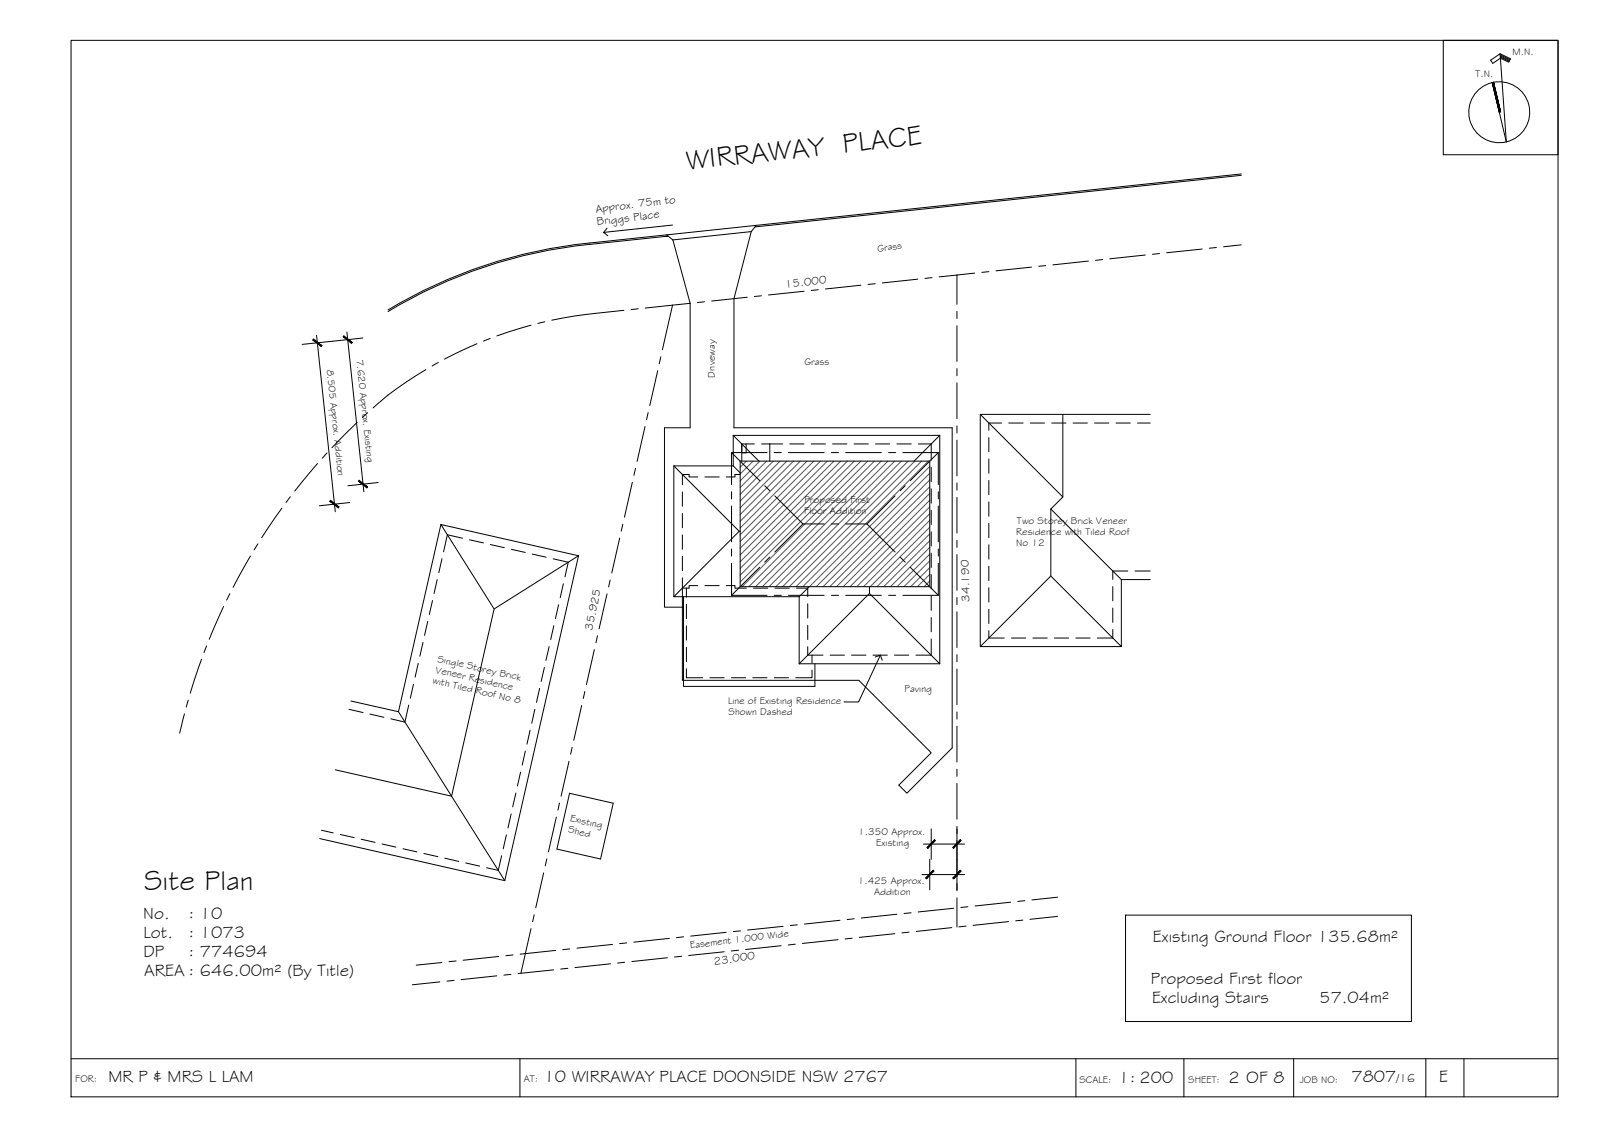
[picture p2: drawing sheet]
<svg xmlns="http://www.w3.org/2000/svg" width="420mm" height="297mm" viewBox="0 0 420 297" stroke-linecap="round" stroke-linejoin="round" font-family="sans-serif">
<!-- layer: BORDER -->
<g fill="none" stroke="#000" stroke-width=".26">
<path d="M18.6 10.6h390v277h-390zM378.5 10.6h30.1v30h-30.1zM393.4 14.1l2.7 1.3-.4 .9-2.2-1-2 1.3-.5-.8 2.4-1.7 1.7 23.1-3.7-15.6M393.5 14.4l2.5 1.2M393.5 14.7l2.4 1.2M393.5 15l2.3 1.1M391.7 21.6l1.9 7.8M18.6 277.6h390M136.4 277.6v10M282.2 277.6v10M310.5 277.6v10M339.3 277.6v10"/>
<path d="M374 277.6v10M383.9 277.6v10"/>
<circle cx="393.2" cy="29.4" r="8"/>
</g>
<!-- layer: BOUNDARY -->
<g fill="none" stroke="#000" stroke-width=".26">
<path d="M181 79.5l-11.8 1.3M184.8 79.1l-1.9 .2M196 77.9l-9.4 1M199.7 77.5l-1.9 .2M210.9 76.4l-9.3 .9M214.6 76l-1.8 .2M225.8 74.8l-9.3 1M229.5 74.4l-1.8 .2M240.7 73.2l-9.3 1M244.4 72.8l-1.8 .2M251 72.1v7.7M251 72.1l-4.7 .5"/>
<path d="M255.6 71.6l-4.6 .5M259.4 71.2l-1.9 .2M270.5 70l-9.3 1M274.3 69.6l-1.9 .2M285.5 68.4l-9.4 1M289.2 68l-1.9 .3M300.4 66.9l-9.4 1M304.1 66.5l-1.9 .2M315.3 65.3l-9.3 1M319 64.9l-1.8 .2M325.6 64.2l-4.7 .5M111.7 96.9l-2.6 1.6a80.2 80.2 0 0 0-11.3 8.4"/>
<path d="M115 95l-1.7 1M125.1 90.1l-8.5 4M128.6 88.7l-1.8 .7M139.3 85.3l-9 2.8M142.9 84.4l-1.8 .4M163.6 81.4l-13 1.5-5.9 1.1M167.4 81l-1.9 .2M172.5 97.2l-2.1 9.1M173.3 93.5l-.4 1.9M176.4 80l-2.7 11.7M251 81.6v1.9M251 85.4v9.4"/>
<path d="M251 96.6v1.9M85.8 118.7l-1.3 1.4M93.7 110.7l-6.6 6.7M96.4 108.2l-1.4 1.3M169.2 111.8l-2.1 9.2M170 108.2l-.4 1.8M251 100.4v9.4M251 111.6v1.9M251 115.4v9.4M73.9 133.2l-5.3 7.8M76.1 130.2l-1.1 1.5M83.3 121.5l-6 7.2"/>
<path d="M163.4 137.4l-.5 1.8M165.8 126.4l-2 9.2M166.7 122.8l-.4 1.8M251 126.6v1.9M251 130.4v9.4M58.6 159l-3.7 8.6M60.3 155.7l-.9 1.6M65.7 145.8l-4.6 8.2M67.6 142.6l-1 1.6M159.2 155.7l-2.1 9.1M160 152.1l-.4 1.8M162.5 141.1l-2 9.1"/>
<path d="M251 141.6v1.9M251 145.4v9.4M251 156.6v1.9M52.9 172.8l-3 9M54.2 169.3l-.7 1.8M155.9 170.3l-2.1 9.2M156.7 166.7l-.4 1.8M251 160.4v9.4M251 171.6v1.9M251 175.4v9.4M48.4 187.1l-1.3 5.1M49.4 183.6l-.5 1.7"/>
<path d="M149.2 199.6l-2 9.1M150.1 195.9l-.4 1.9M152.6 185l-2.1 9.1M153.4 181.3l-.4 1.8M251 186.6v1.9M251 190.4v9.4M145.9 214.2l-2.1 9.2M146.7 210.6l-.4 1.8M251 201.6v1.9M251 205.4v9.4M251 216.6v1.9M140.1 239.8l-.4 1.8"/>
<path d="M142.6 228.8l-2.1 9.2M143.4 225.2l-.4 1.8M235.2 239.7l-9.3 1M239 239.3l-1.9 .2M250.1 238.1l-9.3 1M251 220.4v9.4M251 231.6v1.9M251 235.4v7.6M253.9 237.7l-1.9 .2M265.1 236.5l-9.4 1M268.8 236.1l-1.9 .2M277.4 235.2l-6.8 .7"/>
<path d="M115.4 257.4l-7.3 .8M115.9 252.3l-6.7 .7M119.1 257l-1.9 .2M119.6 251.9l-1.8 .2M130.3 255.8l-9.3 1M130.8 250.8l-9.3 .9M134 255.5l-1.8 .1M134.5 250.4l-1.8 .2M139.3 243.5l-2.7 11.7M145.2 254.3l-9.3 .9M145.7 249.2l-9.3 1M148.9 253.9l-1.8 .2"/>
<path d="M149.4 248.8l-1.8 .2M160.1 252.7l-9.3 1M160.6 247.6l-9.3 1M163.8 252.3l-1.8 .2M164.4 247.2l-1.9 .2M175 251.1l-9.3 1M175.6 246l-9.4 1M178.8 250.7l-1.9 .2M179.3 245.6l-1.9 .2M190 249.5l-9.4 1M190.5 244.4l-9.3 1M193.7 249.1l-1.9 .2"/>
<path d="M194.2 244l-1.9 .2M204.9 247.9l-9.4 1M205.4 242.9l-9.3 .9M208.6 247.5l-1.9 .2M209.1 242.5l-1.9 .1M219.8 246.4l-9.3 .9M220.3 241.3l-9.3 1M223.5 246l-1.9 .2M224 240.9l-1.8 .2M234.7 244.8l-9.3 1M238.4 244.4l-1.8 .2M249.6 243.2l-9.3 1"/>
<path d="M253.4 242.8l-1.9 .2M264.5 241.6l-9.3 1M268.3 241.2l-1.9 .2M277.4 240.3l-7.3 .7"/>
</g>
<!-- layer: EXISTING -->
<g fill="none" stroke="#000" stroke-width=".26">
<path d="M194.5 116.4h1.2v2.3h-1.2zM194.5 116.4v4.5M195.7 116.4h2.2M199.7 116.4h5.5M201.9 116.4v4.5M207.1 116.4h3.8M212.8 116.4h3.7M218.4 116.4h3.7M224 116.4h3.7M229.6 116.4h3.8M235.3 116.4h3.7M240.9 116.4h3.3v4.2"/>
<path d="M259.3 114.7v3.8M262.7 110.9h-3.4v1.9M264.6 110.9h3.7M270.2 110.9h3.7M275.8 110.9h3.8M281.4 110.9h3.8M287.1 110.9h3.7M292.7 110.9h3.7M298.3 110.9h3.4M179 129v3.7M179 134.6v3.8M183 125h-2.3v-.6h-1.7v2.7"/>
<path d="M184.9 125h3.7M194.1 124.4h-1.3v.6h-2.3M244.2 122.5v3.8M244.2 128.1v3.8M244.2 133.8v3.7M244.2 139.4v3.7M259.3 120.3v3.8M259.3 126v3.7M259.3 131.6v3.7M259.3 137.2v3.8M113.4 157.4l-.8 3.7M114.7 151.9l-.9 3.7"/>
<path d="M115.9 146.5l-.8 3.6M121.3 141.1l-4-.9-1 4.4M123.1 141.5l3.7 .8M128.6 142.8l3.7 .8M134.1 144l3.7 .8M139.6 145.3l3.6 .8M145.1 146.5l3.9 .9-.8 3.8M146.5 158.5l-.8 3.7M147.8 153l-.9 3.7M179 151.5v2.7h1.7v-.7h2.3M179 140.2v3.8M179 145.9v3.7"/>
<path d="M180 154.2v2.4M180 158.4v3.8M184.9 153.5h3.7M190.5 153.5h2.3v.7h3M197.6 154.2h3.8M203.2 154.2h3.8M208.9 154.2h2.9v2.2M211.8 158.3v3.7M244.2 145v3.8M244.2 150.6v3.8M244.2 156.3v3.7M259.3 142.8v3.8"/>
<path d="M259.3 148.5v3.7M259.3 154.1v3.7M259.3 159.7v3.8M291.9 153.8v3.7M291.9 159.4v3.8M295.8 149.7h-3.9v2.2M297.7 149.7h4M108.4 179.4l-.8 3.6M109.7 173.9l-.8 3.6M110.9 168.4l-.8 3.7M112.2 162.9l-.9 3.7M142.8 175l-.9 3.7"/>
<path d="M144 169.5l-.8 3.7M145.3 164l-.9 3.7M180 164.1v3.7M180 169.7v3.8M180 175.3v2.4h4.3M186.2 177.7h3.7M191.8 177.7h3.8M197.4 177.7h3.8M203.1 177.7h3.7M211.8 169.5v2.3h4M211.8 163.9v3.8M213 175.7v2h-4.3"/>
<path d="M213 171.8v2M217.7 171.8h3.8M223.3 171.8h3.8M229 171.8h3.7M234.6 171.8h3.7M244.2 161.9v3.7M244.2 167.5v4.3h-4M259.3 165.3v2h4.1M265.3 167.3h3.7M270.9 167.3h3.8M276.5 167.3h3.8M282.2 167.3h3.7"/>
<path d="M291.9 165.1v2.2h-4.1M91.5 186l3.7 .8M97 187.2l3.7 .9M107.2 184.9l-1 4.4-3.7-.8M137.8 196.9l-.8 3.7M139 191.4l-.8 3.7M140.3 186l-.8 3.6M141.5 180.5l-.8 3.6M84.3 217.7l3.1 .7M89.2 218.8l3.7 .8M132.8 218.9l-.8 3.6M134.1 213.4l-.9 3.7"/>
<path d="M135.3 207.9l-.8 3.7M136.5 202.4l-.8 3.7M149.4 208l11.4 2.6-3.3 14.6-11.4-2.6zM94.7 220l3.7 .8M100.2 221.3l3.7 .8M105.7 222.5l3.7 .8M111.2 223.8l3.6 .8M116.7 225l3.6 .8M122.1 226.2l3.7 .9M131.6 224.4l-.9 3.8-3.1-.7"/>
</g>
<!-- layer: 0.13 -->
<path d="M198.4 59.1l-1.4 1.6M325.6 45.6l-171.1 18.1a127.3 127.3 0 0 0-52.7 17.6M325.6 46l-127.6 13.5M154.5 64.1a126.9 126.9 0 0 0-52.7 17.6M174.5 62l.7-.1-20.6 2.2M174.8 61.6l1.7 1.3M176.5 62.9l4.5 16.6v32.7h-6.7v47h4.7M197 60.7l-4.5 17.6v33.9h57.2v83.9l-11.8 11.9-2.2-2.2 8.5-8.4-19-19h-46.2v-24.2M197 60.7l-20.5 2.2" fill="none" stroke="#000" stroke-width=".26"/>
<!-- layer: ROOFPLAN EXIST. -->
<g fill="none" stroke="#000" stroke-width=".26">
<path d="M192.3 114.1v8M192.3 114.1h54.2M192.3 114.1l6.7 6.8M246.5 114.1v59.9M246.5 114.1l-6.8 6.8M257.1 108.6l21.7 21.7M278.8 108.6v21.7l-3.2 3.1 18.5 18.5h7.6M301.7 108.6h-44.6v60.9M115.6 137.5l14 22.2-11.2 49-30.5-6.9M115.6 137.5l-11.1 49.1-12.5-2.8M115.6 137.5l36.1 8.2M176.7 122.1v34.3"/>
<path d="M176.7 122.1h15.6M176.7 122.1l17.2 17.2M192.3 122.1l1.8 1.9M193.9 139.3l-17.2 17.1M193.9 139.3h.2M275.6 133.4v17.6l18.5 18.5v-17.6M151.7 145.7l-19.3 85.2M151.7 145.7l-22.1 14M176.7 156.4h32.9M179.3 156.4v23.6h34.4v-6M209.6 156.4v17.6M212.2 153.8l-2.6 2.6"/>
<path d="M228 155.6l-18.4 18.4M228 155.6l18.5 18.4M228 153.8v1.8M275.6 151l-18.5 18.5h37M209.6 174h36.9M104.5 186.6l27.9 44.3M83.8 219.9l48.6 11"/>
</g>
<!-- layer: BORDER -->
<g fill="#000" stroke="#000" stroke-width=".26">
<path d="M391.4 21.6l1.8 7.8zM391.4 21.6h.3l1.6 7.8z"/>
<path d="M391.7 21.6l1.6 7.8h.3zM391.7 21.6l1.9 7.8z"/>
</g>
<!-- layer: HATCH -->
<g fill="none" stroke="#545454" stroke-width=".26">
<path d="M195.8 120.9l-1.7 1.6M197.5 120.9l-3.4 3.4M199.3 120.9l-5.2 5.2M201 120.9l-6.9 6.9M202.8 120.9l-8.7 8.7M204.6 120.9l-10.5 10.5M206.4 120.9l-12.3 12.2M208.1 120.9l-14 14M209.9 120.9l-15.8 15.8M211.7 120.9l-17.6 17.5M213.4 120.9l-19.3 19.3M215.2 120.9l-21.1 21.1"/>
<path d="M217 120.9l-22.9 22.8M218.7 120.9l-24.6 24.6M220.5 120.9l-26.4 26.4M222.3 120.9l-28.2 28.1M224 120.9l-29.9 29.9M225.8 120.9l-31.7 31.7M227.6 120.9l-33 32.9M229.3 120.9l-32.9 32.9M231.1 120.9l-32.9 32.9M232.9 120.9l-33 32.9M234.6 120.9l-32.9 32.9M236.4 120.9l-32.9 32.9"/>
<path d="M238.2 120.9l-33 32.9M239.9 120.9l-32.9 32.9M241.7 120.9l-32.9 32.9M243.5 120.9l-32.9 32.9M243.8 122.3l-31.5 31.5M243.8 124.1l-29.7 29.7M243.8 125.8l-27.9 28M243.8 127.6l-26.2 26.2M243.8 129.4l-24.4 24.4M243.8 131.1l-22.6 22.7M243.8 132.9l-20.9 20.9M243.8 134.7l-19.1 19.1"/>
<path d="M243.8 136.4l-17.3 17.4M243.8 138.2l-15.6 15.6M243.8 140l-13.8 13.8M243.8 141.7l-12 12.1M243.8 143.5l-10.3 10.3M243.8 145.3l-8.5 8.5M243.8 147l-6.7 6.8M243.8 148.8l-5 5M243.8 150.6l-3.2 3.2M243.8 152.4l-1.4 1.4"/>
</g>
<!-- layer: NEWWORK -->
<path d="M194.1 120.9h49.7v32.9h-49.7z" fill="none" stroke="#000" stroke-width=".26"/>
<!-- layer: ROOFPLAN NEW -->
<g fill="none" stroke="#000" stroke-width=".26">
<path d="M191.9 118.7v8.4M191.9 118.7h9.3M191.9 118.7l7.3 7.3M203 118.7h1.9M206.8 118.7h9.4M218 118.7h1.9M221.8 118.7h9.4M233.1 118.7h1.8M236.8 118.7h9.3M246.1 118.7v8.4M246.1 118.7l-7.4 7.3M191.9 128.9v1.9"/>
<path d="M191.9 132.7v9.3M200.6 127.3l1.3 1.4M203.2 130l7.4 7.4M210.6 137.4l-7.4 7.3M210.6 137.4h5.6M218 137.4h1.9M221.8 137.4h5.6M227.4 137.4l7.3 7.3M234.7 130l-7.3 7.4M237.4 127.3l-1.3 1.4M246.1 128.9v1.9M246.1 132.7v9.3"/>
<path d="M191.9 156.1h9.3M191.9 143.9v1.9M191.9 147.7v8.4M199.2 148.7l-7.3 7.4M201.9 146l-1.3 1.4M203 156.1h1.9M206.8 156.1h9.4M218 156.1h1.9M221.8 156.1h9.4M233.1 156.1h1.8M236.1 146l1.3 1.4M236.8 156.1h9.3"/>
<path d="M238.7 148.7l7.4 7.4M246.1 143.9v1.9M246.1 147.7v8.4"/>
</g>
<!-- layer: 0 -->
<path d="M159.2 59.8l-.9 1.1 1.1 .9M176.4 59l-18.1 1.9M229.6 172.2l1.3-.4 .5 1.3M230.9 171.8l-5.7 12.2h-3.8" fill="none" stroke="#000" stroke-width=".26"/>
<!-- layer: DIMENSION -->
<path d="M83 87.9l4.9 46.3M91 87.1l4.4 41.8M95.2 88.6l-15.9 1.7M91.7 131.8l-8 .8M99.2 126.5l-8 .9M244.2 217.3v8M251 217.3v16M241.8 229.3h11.2M242.2 221.3h10.8M243.8 225.3v8" fill="none" stroke="#000" stroke-width=".26"/>
<!-- layer: 0 -->
<g fill="#000" stroke="#000" stroke-width=".26">
<path d="M82 89.1l2.3 1.8 .1-.3zM82.2 88.9l2.2 1.7-2.4-1.5z"/>
<path d="M90 88.3l2.2 1.7 .2-.2zM90.2 88l2.2 1.8-2.4-1.5z"/>
<path d="M86.7 131.2l-.2 .2 2.4 1.5zM86.5 131.4l2.4 1.5-.2 .3z"/>
<path d="M94.2 125.9l-.2 .2 2.4 1.6zM94 126.1l2.4 1.6-.2 .2z"/>
<path d="M244.7 228.2l-1.7 2.2 1.9-2zM244.7 228.2l-1.7 2.2-.3-.2z"/>
<path d="M245.1 220.2l-1.8 2.2 2-2zM243.1 222.2l2-2-1.8 2.2z"/>
<path d="M249.9 222.2l.2 .2 1.8-2.2zM251.9 220.2l.2 .2-2 2z"/>
<path d="M249.9 230.2l.2 .2 1.8-2.2zM251.9 228.2l.2 .2-2 2z"/>
</g>
<!-- layer: TEXT -->
<path d="M295.2 239.9h75v27.9h-75z" fill="none" stroke="#000" stroke-width=".26"/>
<g font-size="7.5">
<text x="180.2" y="44.5" transform="rotate(-6 180.2 44.5)">WIRRAWAY PLACE</text>
<text x="37.8" y="233.3">Site Plan</text>
</g>
<g font-size="4.5">
<text x="37.6" y="240.9">No.</text>
<text x="37.6" y="245.9">Lot.</text>
<text x="49.4" y="240.9">: 10</text>
<text x="49.4" y="245.9">: 1073</text>
<text x="37.6" y="250.9">DP</text>
<text x="49.4" y="250.9">: 774694</text>
<text x="302.4" y="247.1">Existing Ground Floor 135.68m²</text>
<text x="37.8" y="255.9">AREA : 646.00m² (By Title)</text>
<text x="301.9" y="258.1">Proposed First floor</text>
<text x="302.1" y="263.1">Excluding Stairs</text>
<text x="346.1" y="263.1">57.04m²</text>
<text x="28.4" y="283.6">MR P &amp; MRS L LAM</text>
<text x="142.6" y="283.6">10 WIRRAWAY PLACE DOONSIDE NSW 2767</text>
<text x="293.4" y="283.9">1: 200</text>
<text x="322.2" y="283.9">2 OF 8</text>
<text x="354.4" y="283.8">7807</text>
<text x="377.5" y="283.7">E</text>
</g>
<text font-size="3.2" x="366.2" y="283.8">/16</text>
<g font-size="3">
<text x="156.3" y="55.7" transform="rotate(-7 156.3 55.7)">Approx. 75m to</text>
<text x="156.7" y="59.1" transform="rotate(-7 156.7 59.1)">Briggs Place</text>
<text x="206" y="75.5" transform="rotate(-7 206 75.5)">15.000</text>
<text x="254.3" y="157.7" transform="rotate(-91 254.3 157.7)">34.190</text>
<text x="155.3" y="165.3" transform="rotate(-78 155.3 165.3)">35.925</text>
<text x="187.3" y="252.9" transform="rotate(-7 187.3 252.9)">23.000</text>
</g>
<g font-size="2.6">
<text x="396.6" y="14.3">M.N.</text>
<text x="387" y="20.1">T.N.</text>
<text x="230.2" y="65.9" transform="rotate(-7 230.2 65.9)">Grass</text>
<text x="93.5" y="94.3" transform="rotate(84 93.5 94.3)">7.620 Approx. Existing</text>
<text x="211" y="95.6">Grass</text>
<text x="85.7" y="97" transform="rotate(84 85.7 97)">8.505 Approx. Addition</text>
<text x="187.5" y="99.1" transform="rotate(-90 187.5 99.1)">Driveway</text>
<text x="211" y="131.8">Proposed First</text>
<text x="210.9" y="134.7">Floor Addition</text>
<text x="266.7" y="137.4">Two Storey Brick Veneer</text>
<text x="266.5" y="143.3">No 12</text>
<text x="266.5" y="140.4">Residence with Tiled Roof</text>
<text x="114.7" y="173.5" transform="rotate(13 114.7 173.5)">Single Storey Brick</text>
<text x="113.4" y="179.2" transform="rotate(13 113.4 179.2)">with Tiled Roof No 8</text>
<text x="114" y="176.3" transform="rotate(13 114 176.3)">Veneer Residence</text>
<text x="191" y="184.5">Line of Existing Residence</text>
<text x="237.2" y="181.5">Paving</text>
<text x="191.1" y="187.4">Shown Dashed</text>
<text x="149.5" y="215.3" transform="rotate(13 149.5 215.3)">Existing</text>
<text x="148.9" y="218.2" transform="rotate(13 148.9 218.2)">Shed</text>
<text x="225.1" y="218.8">1.350 Approx.</text>
<text x="229.8" y="221.7">Existing</text>
<text x="225" y="231.8">1.425 Approx.</text>
<text x="229.3" y="234.7">Addition</text>
<text x="181.1" y="248.7" transform="rotate(-7 181.1 248.7)">Easement 1.000 Wide</text>
<text x="19.8" y="283.8">FOR:</text>
<text x="137.4" y="283.6">AT:</text>
<text x="283.1" y="283.9">SCALE:</text>
<text x="311.6" y="283.9">SHEET:</text>
<text x="340.9" y="283.9">JOB NO:</text>
</g>
</svg>
